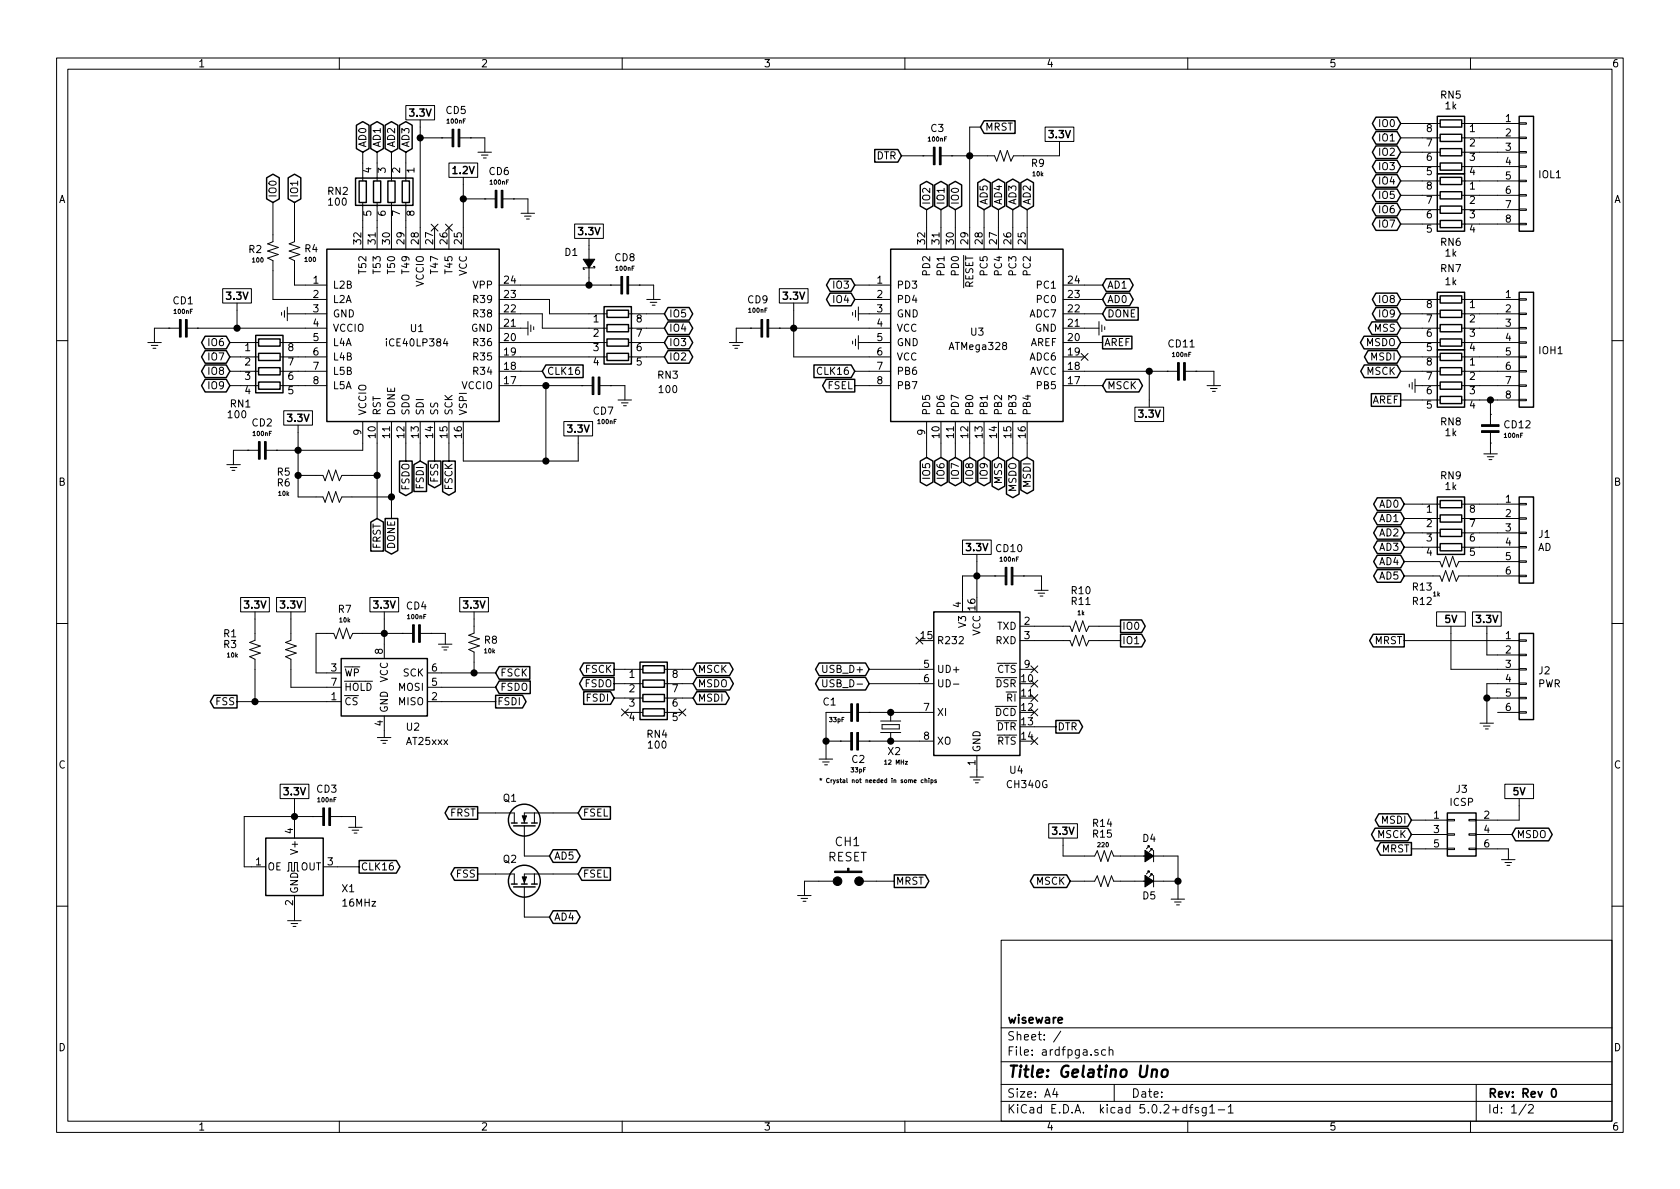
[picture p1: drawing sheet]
<svg xmlns="http://www.w3.org/2000/svg" width="297mm" height="210mm" viewBox="0 0 297 210" stroke-linecap="round" stroke-linejoin="round" font-family="sans-serif">
<g fill="none" stroke="#000" stroke-width=".18">
<path d="M10 10.3h277v189.9h-277zM12 12.2h273v186.1h-273zM60 10.3v1.9M71.8 18.7h5v2.5h-5zM110 10.3v1.9M160 10.3v1.9M210 10.3v1.9M260 10.3v1.9M48.3 35.8v6.9l-1 .4 1.9 .7-1.9 .6 1.9 .6-1.9 .6 1 .5v6.9h9.5M52.1 35.8v6.9l-1 .4 1.9 .7-1.9 .6 1.9 .6-1.9 .6 1 .5v4.3h5.7M64.1 26.9v5.1M64.1 35.8v8.3"/>
<path d="M66.7 26.9v5.1M66.7 35.8v8.3M69.2 26.9v5.1M69.2 35.8v8.3M71.8 26.9v5.1M71.8 35.8v8.3M74.3 21.2v22.9M74.3 24.4h5.7M76.2 39.6l1.2 1.3M77.4 39.6l-1.2 1.3M78.1 24.4h.1M78.8 39.6l1.2 1.3"/>
<path d="M79.4 28.8h5.1v2.6h-5.1zM80 39.6l-1.2 1.3M81.3 24.4h4.4v2.5M81.9 31.4v12.7M81.9 35.2h5.7M83.2 24.4h.1M84.5 26.9h2.4M85.1 27.4h1.2M85.5 27.9h.5M85.7 35.2h.1M88.9 35.2h4.4v2.5M90.8 35.2h.1"/>
<path d="M92.1 37.7h2.4M92.7 38.2h1.2M93.1 38.7h.5M101.6 39.6h5.1v2.6h-5.1zM159.4 27.6h5.7M163.2 27.6h.1M163.8 37.1v7M166.4 37.1v7M168.3 27.6h.1M168.9 37.1v7M173.4 22.5h-2v21.6M174 37.1v7"/>
<path d="M176.5 37.1v7M179.1 37.1v7M181.6 37.1v7M184.8 22.5h5.1v2.5h-5.1zM187.3 25v2.6h-8.1l-.5 .9-.6-1.9-.6 1.9-.6-1.9-.7 1.9-.4-.9h-9.4M247.6 24.4h7M247.6 26.9h7M247.6 21.8h7M247.6 29.5h7M247.6 32h7M247.6 34.5h7M247.6 37.1h7"/>
<path d="M247.6 39.6h7M258.4 24.4h10.2M258.4 26.9h10.2M258.4 21.8h10.2M258.4 29.5h10.2M258.4 32h10.2M258.4 34.5h10.2M258.4 37.1h10.2M258.4 39.6h10.2M268.6 39.5h1.3v.2h-1.3zM268.6 37h1.3v.2h-1.3zM268.6 34.4h1.3v.3h-1.3z"/>
<path d="M268.6 31.9h1.3v.2h-1.3zM268.6 29.3h1.3v.3h-1.3zM268.6 26.8h1.3v.2h-1.3zM268.6 24.3h1.3v.2h-1.3zM268.6 21.7h1.3v.3h-1.3zM29.8 58h.1M31.7 58h-4.4v2.6M33 58h24.8M34.9 58h.1M39.4 51h5v2.6h-5zM41.9 53.6v4.4M49.8 55.2v.5"/>
<path d="M50.3 54.9v1.2M50.8 55.5h7M50.8 54.3v2.4M76.8 40.3v3.8M78.7 59.9l-.3 .9h.8M79.4 40.3v3.8M88.3 50.4h21.6M88.3 53h8.9v2.5h10.1M88.3 58h5M88.3 55.5h7.6v2.5h11.4M93.3 56.9v2.4M93.9 57.5v1.1"/>
<path d="M94.4 57.8v.5M104.1 42.2v8.2M104.9 47.1h.3v.3h-2.1v.2h.3M107.9 50.4h.1M111.1 50.4h4.5v2.6M111.1 58h6.4M111.1 55.5h6.4M113 50.4h.1M114.4 53h2.3M115 53.5h1.1M115.3 54h.5M132.7 58h.1"/>
<path d="M134.6 58h-4.4v2.6M135.9 58h21.6M137.8 51h5.1v2.6h-5.1zM137.8 58h.1M140.3 53.6v9.5h17.2M150.7 55.2v.5M151.1 50.4h6.4M151.1 53h6.4M151.3 54.9v1.2M151.3 60v1.1M151.8 55.5h5.7M151.8 54.3v2.4"/>
<path d="M151.8 59.4v2.3M188 50.4h6.9M188 53h6.9M188 58h6.3M188 55.5h6.9M194.3 56.9v2.4M194.8 57.5v1.1M195.3 57.8v.5M247.6 53h7M247.6 58h7M247.6 55.5h7M258.4 53h10.2"/>
<path d="M258.4 58h10.2M258.4 55.5h10.2M268.6 57.9h1.3v.3h-1.3zM268.6 55.4h1.3v.2h-1.3zM268.6 52.8h1.3v.3h-1.3zM10 60.2h2M26.1 60.6h2.4M26.7 61.1h1.2M27.1 61.6h.5M40.6 68.2h5.1M40.6 65.7h5.1M40.6 63.1h5.1"/>
<path d="M40.6 60.6h5.1M43.8 79.6h.1M45.7 79.6h-4.4v2.6M48.9 79.6h.1M49.5 68.2h8.3M49.5 65.7h8.3M49.5 63.1h8.3M49.5 60.6h8.3M50.2 72.6h5v2.6h-5zM52.7 75.2v12.7h4.4l.4 .9 .6-1.9 .7 1.9 .6-1.9 .6 1.9 .5-.9h8.7M64.1 74.5v5.1h-17.1M66.7 74.5v17.2"/>
<path d="M69.2 74.5v17.2M71.8 74.5v7M74.3 74.5v7M76.8 74.5v7M79.4 74.5v7M81.9 74.5v7h20.3v-4.4M88.3 68.2h16.5M88.3 65.7h7.6M88.3 63.1h19M88.3 60.6h19M96.5 68.2v13.3M99.7 74.5h5.1v2.6h-5.1z"/>
<path d="M102.9 68.2h.1M106 68.2h4.5v2.5M107.9 68.2h.1M109.3 70.7h2.4M109.9 71.2h1.1M110.2 71.7h.5M111.1 63.1h6.4M111.1 60.6h6.4M129 60.6h2.3M129.6 61.1h1.1M129.9 61.6h.5M150.7 60.3v.5"/>
<path d="M151.1 68.2h6.4M151.1 65.7h6.4M151.8 60.6h5.7M163.8 74.5v6.4M166.4 74.5v6.4M168.9 74.5v6.4M171.4 74.5v6.4M174 74.5v6.4M176.5 74.5v6.4M179.1 74.5v6.4M181.6 74.5v6.4M188 68.2h6.9"/>
<path d="M188 65.7h20.3M188 63.1h3.8M188 60.6h6.9M191.2 62.5l1.2 1.2M192.4 62.5l-1.2 1.2M200.7 72h5v2.5h-5zM203.2 65.7v6.3M206.4 65.7h.1M209.5 65.7h5.1v2.5M211.5 65.7h.1M213.4 68.2h2.4M214 68.7h1.2"/>
<path d="M214.4 69.2h.5M247.6 65.7h7M247.6 63.1h7M247.6 60.6h7M247.6 70.7h7M249.2 67.9v.5M249.7 67.6v1.2M250.2 68.2h4.4M250.2 67v2.4M258.4 68.2h10.2M258.4 65.7h10.2M258.4 63.1h10.2"/>
<path d="M258.4 60.6h10.2M258.4 70.7h10.2M263.5 73.3h.1M263.5 78.4h.1M263.5 70.7v4.5M263.5 76.4v3.9M268.6 70.6h1.3v.3h-1.3zM268.6 68.1h1.3v.2h-1.3zM268.6 65.5h1.3v.3h-1.3zM268.6 63h1.3v.2h-1.3zM268.6 60.4h1.3v.3h-1.3zM285 60.2h2"/>
<path d="M40.1 82.2h2.4M40.7 82.7h1.2M41 83.2h.5M52.7 84.1h4.4l.4 .9 .6-1.9 .7 1.9 .6-1.9 .6 1.9 .5-.9h6.2M170.2 95.5h5.1v2.5h-5.1zM172.7 98v7.7M248.3 89.1h6.3M248.3 91.7h6.3M248.3 94.2h6.3M248.3 96.8h6.3M248.3 99.3h6.3l.4 .9 .6-1.8 .6 1.8 .6-1.8 .7 1.8 .4-.9h10.7M258.4 89.1h10.2"/>
<path d="M258.4 91.7h10.2M258.4 94.2h10.2M258.4 96.8h10.2M262.4 80.3h2.3M263 80.8h1.1M263.3 81.3h.5M268.6 99.2h1.3v.2h-1.3zM268.6 96.6h1.3v.3h-1.3zM268.6 94.1h1.3v.3h-1.3zM268.6 91.6h1.3v.2h-1.3zM268.6 89h1.3v.3h-1.3zM10 110.3h2"/>
<path d="M42.5 105.7h5.1v2.5h-5.1zM45.1 108.2v5l-1 .4 1.9 .6-1.9 .7 1.9 .6-1.9 .6 1 .5v7.5M48.9 105.7h5.1v2.5h-5.1zM51.4 108.2v5l-.9 .4 1.9 .6-1.9 .7 1.9 .6-1.9 .6 .9 .5v4.9h8.9M65.4 105.7h5.1v2.5h-5.1zM67.9 108.2v8.3M71.1 112h.1M73 112h-10.6l-.5 .9-.6-1.8-.6 1.8-.7-1.8-.6 1.8-.4-.9h-3.1v7h4.4M74.3 112h4.4v1.9M75.6 119h12M76.2 112h.1M77.5 113.9h2.4"/>
<path d="M78.1 114.4h1.2M78.5 114.9h.5M81.3 105.7h5.1v2.5h-5.1zM83.8 108.2v3.8l-.9 .3 1.9 .7-1.9 .6 1.9 .6-1.9 .7 .9 .4v3.7M108.6 118.4h5.1M117.5 118.4h5.1M153.7 118.4h11.4M162 112.7l1.2 1.2M163.2 112.7l-1.2 1.2M175.9 101.8h.1M177.8 101.8h-7.6v6.4M179.1 101.8h5v2.6"/>
<path d="M180.3 118.4h2.6M180.3 110.7h8.9l.4 1 .6-1.9 .6 1.9 .6-1.9 .7 1.9 .4-1h5.6M180.3 113.3h8.9l.4 .9 .6-1.9 .6 1.9 .6-1.9 .7 1.9 .4-.9h5.6M181 101.8h.1M182.3 117.7l1.2 1.3M182.9 104.4h2.4M183.5 117.7l-1.2 1.3M183.5 104.9h1.2M183.9 105.4h.5M248.3 113.3h20.3M248.3 101.8h6.3l.4 1 .6-1.9 .6 1.9 .6-1.9 .7 1.9 .4-1h10.7M254 108.2h5.1v2.5h-5.1z"/>
<path d="M256.5 110.7v7.7h12.1M260.3 108.2h5.1v2.5h-5.1zM262.9 110.7v5.1h5.7M268.6 101.7h1.3v.3h-1.3zM268.6 118.2h1.3v.3h-1.3zM268.6 115.7h1.3v.2h-1.3zM268.6 113.2h1.3v.2h-1.3zM285 110.3h2M41.9 124.1h18.4M49.5 138.7h5.1v2.5h-5.1zM66.7 130.4h2.4M67.3 130.9h1.2"/>
<path d="M67.7 131.4h.5M67.9 126.6v3.8M75.6 124.1h12M75.6 121.5h12M108.6 120.9h5.1M108.6 123.4h5.1M109.9 125.4l1.2 1.2M110.5 126h3.2M111.1 125.4l-1.2 1.2M117.5 120.9h5.1M117.5 123.4h5.1M117.5 126h3.1"/>
<path d="M120 125.4l1.3 1.2M121.3 125.4l-1.3 1.2M144.8 134.2h2.4M145.4 134.7h1.2M145.5 120.2v1l.2 .3 .4-.1 .1-.2v-1M145.8 135.2h.5M146 131.1h4.5M148.6 126h.1M148.6 131.1h.1M150.5 126h-4.5v8.2M151.8 126h13.3M151.8 131.1h13.3"/>
<path d="M153.7 126h.1M153.7 131.1h.1M153.7 120.9h11.4M155.7 129.5h3.6M155.7 127.5h3.6M156 128.1h3v.8h-3zM157.5 131.1h.1M157.5 126h.1M157.5 126v1.5M157.5 129.5v1.6M161.6 138.1h.4v-.2l-.4 .1 .1 .4h.3M163.2 137.9h-.2l-.1 .1v.4h.3"/>
<path d="M163.6 138l.3-.1v.5M163.6 137.6v.8M164.2 137.6v.1M164.2 137.9v.5M164.6 137.9h.2l.2 .1-.1 .4h-.3M164.6 137.9v.8M165.6 137.9l-.3 .1 .3 .2v.2h-.3M168.6 121h.9M171.5 137.4h2.4M172.1 137.9h1.2M172.5 138.4h.5M172.7 133.6v3.8"/>
<path d="M182.3 120.3l1.2 1.2M182.3 122.8l1.2 1.2M182.3 125.4l1.2 1.2M182.3 130.4l1.2 1.3M182.9 128.5h3.8M183.5 120.3l-1.2 1.2M183.5 122.8l-1.2 1.2M183.5 125.4l-1.2 1.2M183.5 130.4l-1.2 1.3M261.7 127.9h2.4M262.3 128.4h1.1M262.6 128.9h.5"/>
<path d="M262.9 123.4h5.7M264.8 126h3.8M266.1 138.7h5v2.5h-5zM268.6 125.9h1.3v.2h-1.3zM268.6 123.3h1.3v.3h-1.3zM268.6 120.8h1.3v.2h-1.3zM268.6 120.9h-5.7v7M50.8 154h.3v-1.5h.5v1.5h.5v-1.5h.5v1.5h.2M52.1 141.2v7M52.1 158.4v4.4M55.2 144.4h.1M57.1 144.4h-13.9v8.9h3.8"/>
<path d="M57.1 153.3h6.4M58.4 144.4h4.5v1.9M60.3 144.4h.1M61.6 146.3h2.4M62.3 146.8h1.1M62.6 147.3h.5M84.5 143.8h6.4v1.7M84.5 154.6h6.4v1.7M92.7 146v5.4h4.5M92.7 156.8v5.4h4.5M94.5 143.8v1.7M94.5 154.6v1.7"/>
<path d="M102.2 143.8h-9.5v1.7M102.2 154.6h-9.5v1.7M141 158.4h2.4M141.6 158.9h1.2M142 159.4h.5M147.3 155.8h-5.1v2.6M152.4 155.8h5.7M185.4 145.7h5.1v2.5h-5.1zM188 148.2v3.2h5.5l.5-1 .6 1.9 .6-1.9 .7 1.9 .6-1.9 .4 1h11.4v7.6M189.2 155.8h4.3l.5-.9 .6 1.9 .6-1.9 .7 1.9 .6-1.9 .4 .9h11.4M203.2 149.9v-.3h-.3h.3l-.5 .5M203.2 154.3v-.3h-.3h.3l-.5 .6"/>
<path d="M203.7 150.4v-.3h-.2h.2l-.5 .5M203.7 154.8v-.2h-.2h.2l-.5 .5M204 150.4v2M204 154.8v2M207.1 159h2.3M207.7 159.5h1.1M249.6 145h6.3M249.6 147.6h6.3M249.6 150.1h6.3M255.9 150h1.3v.2h-1.3zM255.9 147.4h1.3v.3h-1.3zM255.9 144.9h1.3v.3h-1.3z"/>
<path d="M259.7 150h1.3v.2h-1.3zM259.7 147.4h1.3v.3h-1.3zM259.7 144.9h1.3v.3h-1.3zM261 147.6h6.3M261 150.1h5.7v1.9M265.5 152h2.4M266.1 152.5h1.2M266.4 153h.6M268.6 141.2v3.8h-7.6M10 160.2h2M50.9 162.8h2.3M51.5 163.3h1.1"/>
<path d="M51.8 163.8h.5M177 166.3h108v32h-108zM208 160h.5M285 160.2h2M60 198.3v1.9M110 198.3v1.9M160 198.3v1.9M177 194.8h108M177 191.8h108M177 187.8h108M177 181.8h108M186.5 192.5l-.4 1h1"/>
<path d="M186.8 193v1M187.6 182.3l-1.3 2M194.1 185.7a.37 .37 0 0 0-.6 .1l.1 .2 .5 .2 .1 .1-.2 .3-.5-.1M195.5 185.7l-.5-.1-.2 .3v.6l.2 .1 .5-.1M196.1 185.7h.1a.37 .37 0 0 1 .6 .1v.8M196.1 185.1v1.5M197 191.8v3M210 198.3v1.9M210.3 195.8h.6M210.9 195.3l-.4 .2v1.3M211.9 195.9l-.4-.1-.2 .2 .1 .3 .5 .1v.3h-.6M213.3 195.8v1.2l-.3 .3h-.4"/>
<path d="M213.3 195.9l-.5-.1-.3 .3 .1 .6 .2 .1 .5-.1M213.9 195.8l.4-.5v1.5M213.9 196.8h.9M215.4 196.3h1.1M217.2 195.8l.4-.5v1.5M217.2 196.8h.8M260 198.3v1.9M261 191.8v6.5M269.8 195.2l-1.2 2M270.3 195.5l.2-.2h.3l.3 .5-.9 1h.9"/>
</g>
<path d="M274.5 192.6l.3-.1a.94 .94 0 0 1 0 1.5h-.1a1 1 0 0 1-.2-1.4z" fill="none" stroke="#000" stroke-width=".3"/>
<path d="M203.7 189.3a.5 .5 0 0 1 .9 .1l-.2 1M205.5 189.3a.53 .53 0 0 1 .6-.2 .53 .53 0 0 1 .4 .4l-.1 .6a.54 .54 0 0 1-.5 .4 .54 .54 0 0 1-.5-.4z" fill="none" stroke="#000" stroke-width=".41"/>
<g fill="none" stroke="#000" stroke-width=".25">
<path d="M47.1 31.4l1.2-.6 1.1 .6v3.8l-1.1 .6-1.2-.6zM51 31.4l1.1-.6 1.1 .6v3.8l-1.1 .6-1.1-.6zM62.9 31.5h10.1v4.8h-10.1zM63 22.1l1.1-.6 1.2 .6v4.2l-1.2 .6-1.1-.6zM63.5 32h1.3v3.8h-1.3zM65.6 22.1l1.1-.6 1.1 .6v4.2l-1.1 .6-1.1-.6zM66 32h1.3v3.8h-1.3zM68.1 22.1l1.1-.6 1.1 .6v4.2l-1.1 .6-1.1-.6zM68.6 32h1.2v3.8h-1.2zM70.6 22.1l1.2-.6 1.1 .6v4.2l-1.1 .6-1.2-.6zM71.1 32h1.3v3.8h-1.3zM154.7 26.4h4l.7 1.2-.7 1.1h-4z"/>
<path d="M162.7 32.7l1.1-.6 1.1 .6v3.7l-1.1 .7-1.1-.7zM165.3 32.7l1.1-.6 1.1 .6v3.7l-1.1 .7-1.1-.7zM167.8 32.7l1.1-.6 1.1 .6v3.7l-1.1 .7-1.1-.7zM172.9 32.3l1.1-.6 1.1 .6v4.1l-1.1 .7-1.1-.7zM174 21.4h5.5v2.2h-5.5l-.6-1.1zM175.4 32.3l1.1-.6 1.1 .6v4.1l-1.1 .7-1.1-.7zM178 32.3l1.1-.6 1.1 .6v4.1l-1.1 .7-1.1-.7zM180.5 32.3l1.1-.6 1.1 .6v4.1l-1.1 .7-1.1-.7zM243.3 20.7h3.7l.6 1.1-.6 1.2h-3.7l-.7-1.2zM243.3 23.3h3.7l.6 1.1-.6 1.1h-3.7l-.7-1.1zM243.3 25.8h3.7l.6 1.1-.6 1.1h-3.7l-.7-1.1zM243.3 28.3h3.7l.6 1.2-.6 1.1h-3.7l-.7-1.1z"/>
<path d="M243.3 30.9h3.7l.6 1.1-.6 1.1h-3.7l-.7-1.1zM243.3 33.4h3.7l.6 1.1-.6 1.2h-3.7l-.7-1.2zM243.3 36h3.7l.6 1.1-.6 1.1h-3.7l-.7-1.1zM243.3 38.5h3.7l.6 1.1-.6 1.1h-3.7l-.7-1.1zM254.1 20.6h4.9v10.1h-4.9zM254.1 30.7h4.9v10.2h-4.9zM254.6 21.2h3.8v1.3h-3.8zM254.6 23.7h3.8v1.3h-3.8zM254.6 26.3h3.8v1.3h-3.8zM254.6 28.8h3.8v1.3h-3.8zM254.6 31.4h3.8v1.2h-3.8zM254.6 33.9h3.8v1.3h-3.8z"/>
<path d="M254.6 36.4h3.8v1.3h-3.8zM254.6 39h3.8v1.3h-3.8zM268.6 20.6h2.5v20.3h-2.5zM36.3 59.5h3.7l.6 1.1-.6 1.1h-3.7l-.7-1.1zM45.2 59.3h4.8v10.2h-4.8zM45.7 59.9h3.8v1.3h-3.8zM57.8 44.1h30.5v30.4h-30.5zM106.8 54.2h4.8v10.2h-4.8zM107.3 54.9h3.8v1.2h-3.8zM107.3 57.4h3.8v1.3h-3.8zM107.3 59.9h3.8v1.3h-3.8zM118.1 59.5h3.7l.7 1.1-.7 1.1h-3.7l-.6-1.1z"/>
<path d="M118.1 56.9h3.7l.7 1.1-.7 1.2h-3.7l-.6-1.2zM118.1 54.4h3.7l.7 1.1-.7 1.1h-3.7l-.6-1.1zM146.8 49.3h3.7l.6 1.1-.6 1.1h-3.7l-.7-1.1zM146.8 51.8h3.7l.6 1.2-.6 1.1h-3.7l-.7-1.1zM157.5 44.1h30.5v30.4h-30.5zM194.9 59.5h5.2v2.2h-5.2zM195.6 51.8h4.1l.7 1.2-.7 1.1h-4.1l-.7-1.1zM195.6 49.3h4.1l.7 1.1-.7 1.1h-4.1l-.7-1.1zM195.6 54.4h5.6v2.2h-5.6l-.7-1.1zM241.2 59.5h5.8l.6 1.1-.6 1.1h-5.8l-.7-1.1zM242.6 56.9h4.4l.6 1.1-.6 1.2h-4.4l-.7-1.2zM243.3 51.8h3.7l.6 1.2-.6 1.1h-3.7l-.7-1.1z"/>
<path d="M243.3 54.4h3.7l.6 1.1-.6 1.1h-3.7l-.7-1.1zM254.1 51.7h4.9v10.1h-4.9zM254.6 52.3h3.8v1.3h-3.8zM254.6 54.9h3.8v1.2h-3.8zM254.6 57.4h3.8v1.3h-3.8zM254.6 59.9h3.8v1.3h-3.8zM268.6 51.7h2.5v20.3h-2.5zM36.3 62h3.7l.6 1.1-.6 1.1h-3.7l-.7-1.1zM36.3 64.5h3.7l.6 1.2-.6 1.1h-3.7l-.7-1.1zM36.3 67.1h3.7l.6 1.1-.6 1.1h-3.7l-.7-1.1zM45.7 62.5h3.8v1.2h-3.8zM45.7 65h3.8v1.3h-3.8z"/>
<path d="M45.7 67.6h3.8v1.2h-3.8zM96.5 64.5h6.6v2.3h-6.6l-.6-1.1zM107.3 62.5h3.8v1.2h-3.8zM118.1 62h3.7l.7 1.1-.7 1.1h-3.7l-.6-1.1zM143.9 64.5h6.6l.6 1.2-.6 1.1h-6.6zM146.1 67.1h5v2.2h-5l-.7-1.1zM195.6 67.1h5.8l.6 1.1-.6 1.1h-5.8l-.7-1.1zM241.2 64.5h5.8l.6 1.2-.6 1.1h-5.8l-.6-1.1zM241.9 62h5.1l.6 1.1-.6 1.1h-5.1l-.7-1.1zM242.5 69.6h5.1v2.3h-5.1zM254.1 61.8h4.9v10.2h-4.9zM254.6 62.5h3.8v1.2h-3.8z"/>
<path d="M254.6 65h3.8v1.3h-3.8zM254.6 67.6h3.8v1.2h-3.8zM254.6 70.1h3.8v1.3h-3.8zM65.6 92.3l1.1-.6 1.1 .6v5.2h-2.2zM68.1 91.7h2.2v5.7l-1.1 .6-1.1-.6zM70.6 81.5h2.3v5.5l-1.1 .6-1.2-.6zM73.2 82.2l1.1-.7 1.1 .7v4.7h-2.2zM75.7 81.5h2.3v4.1l-1.2 .7-1.1-.7zM78.3 81.5h2.2v5.4l-1.1 .7-1.1-.7zM162.7 81.5l1.1-.6 1.1 .6v3.8l-1.1 .6-1.1-.6zM165.3 81.5l1.1-.6 1.1 .6v3.8l-1.1 .6-1.1-.6zM167.8 81.5l1.1-.6 1.1 .6v3.8l-1.1 .6-1.1-.6z"/>
<path d="M170.3 81.5l1.1-.6 1.2 .6v3.8l-1.2 .6-1.1-.6zM172.9 81.5l1.1-.6 1.1 .6v3.8l-1.1 .6-1.1-.6zM175.4 81.5l1.1-.6 1.1 .6v4.5l-1.1 .6-1.1-.6zM178 81.5l1.1-.6 1.1 .6v5.9l-1.1 .6-1.1-.6zM180.5 81.5l1.1-.6 1.1 .6v5.2l-1.1 .6-1.1-.6zM243.5 88h4.1l.7 1.1-.7 1.2h-4.1l-.6-1.2zM243.5 90.6h4.1l.7 1.1-.7 1.1h-4.1l-.6-1.1zM243.5 93.1h4.1l.7 1.1-.7 1.1h-4.1l-.6-1.1zM243.5 95.7h4.1l.7 1.1-.7 1.1h-4.1l-.6-1.1zM243.5 98.2h4.1l.7 1.1-.7 1.1h-4.1l-.6-1.1zM254.1 87.9h4.9v10.1h-4.9zM254.6 88.5h3.8v1.3h-3.8z"/>
<path d="M254.6 91.1h3.8v1.2h-3.8zM254.6 93.6h3.8v1.3h-3.8zM254.6 96.1h3.8v1.3h-3.8zM268.6 87.9h2.5v15.2h-2.5zM60.3 116.5h15.3v10.1h-15.3zM88.3 117.9h5.4v2.2h-5.4l-.7-1.1zM103.1 119.8h5.5v2.2h-5.5l-.6-1.1zM103.2 117.2h5.4v2.3h-5.4l-.7-1.1zM113.2 117.1h4.8v10.1h-4.8zM113.7 117.7h3.8v1.3h-3.8zM123.2 117.2h5.8l.6 1.2-.6 1.1h-5.8l-.6-1.1zM123.2 119.8h5.8l.7 1.1-.7 1.1h-5.8l-.6-1.1z"/>
<path d="M144.8 117.2h8.2l.7 1.2-.7 1.1h-8.2l-.6-1.1zM144.8 119.8h8.2l.7 1.1-.7 1.1h-8.2l-.6-1.1zM165.1 108.2h15.2v25.4h-15.2zM198.1 109.6h3.8l.6 1.1-.6 1.2h-3.8zM198.1 112.2h3.8l.6 1.1-.6 1.1h-3.8zM242.8 112.2h5.5v2.2h-5.5l-.6-1.1zM243.5 100.7h4.1l.7 1.1-.7 1.2h-4.1l-.6-1.2zM268.6 112h2.5v15.2h-2.5zM37.8 123h4.1v2.2h-4.1l-.6-1.1zM87.6 123h4.8l.6 1.1-.6 1.1h-4.8zM88.3 120.4h5.5v2.3h-5.5l-.7-1.2zM103.2 122.3h4.7l.7 1.1-.7 1.2h-4.7z"/>
<path d="M113.7 120.3h3.8v1.2h-3.8zM113.7 122.8h3.8v1.3h-3.8zM113.7 125.3h3.8v1.3h-3.8zM123.2 122.3h5.1l.7 1.1-.7 1.2h-5.1l-.6-1.2zM186.7 127.4h4.1l.6 1.1-.6 1.1h-4.1zM47 148.2h10.1v10.2h-10.1zM63.5 152.2h6.6l.6 1.1-.6 1.1h-6.6zM79.3 142.6h5.2v2.3h-5.2l-.6-1.1zM80.4 153.4h4.1v2.3h-4.1l-.7-1.1zM90.4 145.5h1M90.4 156.3h1M90.8 146h3.8"/>
<path d="M90.8 156.8h3.8M92.2 145.5h1M92.2 156.3h1M94 145.5h1M94 156.3h1M97.8 150.3h4.1l.7 1.1-.7 1.1h-4.1l-.6-1.1zM102.9 142.6h5v2.3h-5l-.7-1.1zM102.9 153.4h5v2.3h-5l-.7-1.1zM158.1 154.7h5.5l.6 1.1-.6 1.1h-5.5zM182.8 154.7h5.8l.6 1.1-.6 1.1h-5.8l-.6-1.1zM243.1 146.5h5.8l.7 1.1-.7 1.1h-5.8l-.6-1.1zM243.8 143.9h5.1l.7 1.1-.7 1.1h-5.1l-.6-1.1z"/>
<path d="M244.1 149h5.5v2.2h-5.5l-.7-1.1zM255.9 143.8h5.1v7.6h-5.1zM268 146.5h5.8l.6 1.1-.6 1.1h-5.8l-.7-1.1zM97.8 161.1h4.1l.7 1.1-.7 1.1h-4.1l-.6-1.1z"/>
<circle cx="92.7" cy="145" r="2.82"/>
<circle cx="92.7" cy="155.8" r="2.82"/>
</g>
<g fill="#000" stroke="#000" stroke-width=".18">
<path d="M79.9 22.9h.3v3.1h-.3zM81 22.9h.3v3.1h-.3zM87.6 33.6h.3v3.1h-.3zM88.6 33.6h.3v3.1h-.3zM165 26h.3v3.1h-.3zM166.1 26h.3v3.1h-.3zM31.7 56.5h.3v3.1h-.3zM32.8 56.5h.3v3.1h-.3zM103.1 45.8h2.1l-1.1 1.6zM109.8 48.9h.3v3.1h-.3zM110.8 48.9h.4v3.1h-.4zM134.5 56.5h.3v3.1h-.3z"/>
<path d="M135.6 56.5h.3v3.1h-.3zM45.7 78.1h.3v3.1h-.3zM46.8 78.1h.3v3.1h-.3zM104.7 66.7h.3v3.1h-.3zM105.8 66.7h.3v3.1h-.3zM208.2 64.1h.3v3.1h-.3zM209.3 64.1h.3v3.1h-.3zM262 75.1h3v.3h-3zM262 76.2h3v.3h-3zM72.9 110.5h.4v3.1h-.4zM74 110.5h.3v3.1h-.3zM177.7 100.3h.3v3.1h-.3z"/>
<path d="M178.8 100.3h.3v3.1h-.3zM150.4 124.5h.3v3.1h-.3zM150.4 129.5h.3v3.1h-.3zM151.5 124.5h.3v3.1h-.3zM151.5 129.5h.3v3.1h-.3zM57.1 142.9h.3v3.1h-.3zM58.1 142.9h.3v3.1h-.3zM92.3 144.3h.8l-.4 1zM92.3 155.1h.8l-.4 1zM147.6 154h4.8v.3h-4.8zM149.9 153.5h.2v.5h-.2zM202.4 150.4l1.6 1-1.6 1z"/>
<path d="M202.4 154.8l1.6 1-1.6 1z"/>
<circle cx="148.1" cy="155.8" r=".76"/>
<circle cx="151.9" cy="155.8" r=".76"/>
</g>
<g fill="#000" stroke="#000" stroke-width=".25">
<circle cx="74.3" cy="24.4" r=".51"/>
<circle cx="81.9" cy="35.2" r=".51"/>
<circle cx="171.5" cy="27.6" r=".51"/>
<circle cx="41.9" cy="58" r=".51"/>
<circle cx="104.1" cy="50.4" r=".51"/>
<circle cx="140.3" cy="58" r=".51"/>
<circle cx="52.7" cy="79.6" r=".51"/>
<circle cx="96.5" cy="68.2" r=".51"/>
<circle cx="203.2" cy="65.7" r=".51"/>
<circle cx="263.5" cy="70.7" r=".51"/>
<circle cx="52.7" cy="84.1" r=".51"/>
<circle cx="66.7" cy="84.1" r=".51"/>
<circle cx="69.2" cy="87.9" r=".51"/>
<circle cx="96.5" cy="81.5" r=".51"/>
<circle cx="67.9" cy="112" r=".51"/>
<circle cx="83.8" cy="119" r=".51"/>
<circle cx="172.7" cy="101.8" r=".51"/>
<circle cx="45.1" cy="124.1" r=".51"/>
<circle cx="146.1" cy="131.1" r=".51"/>
<circle cx="157.5" cy="126" r=".51"/>
<circle cx="157.5" cy="131.1" r=".51"/>
<circle cx="262.9" cy="123.4" r=".51"/>
<circle cx="52.1" cy="144.4" r=".51"/>
<circle cx="208.3" cy="155.8" r=".51"/>
</g>
<text font-size="2.8" x="178" y="190.5">Title: Gelatino Uno</text>
<g font-size="2.1">
<text x="147.8" y="149.6">CH1</text>
<text x="146.3" y="152.3">RESET</text>
<text x="178" y="184">Sheet: /</text>
<text x="178" y="181">wiseware</text>
<text x="178" y="186.7">File: ardfpga.sch</text>
<text x="178" y="196.9">KiCad E.D.A. kicad 5.0.2+dfsg1-1</text>
<text x="178" y="194.1">Size: A4</text>
<text x="200" y="194.1">Date:</text>
<text x="263" y="194.1">Rev: Rev 0</text>
<text x="263" y="196.9">Id: 1/2</text>
</g>
<g font-size="1.8">
<text x="35" y="11.9">1</text>
<text x="85" y="11.9">2</text>
<text x="135" y="11.9">3</text>
<text x="185" y="11.9">4</text>
<text x="235" y="11.9">5</text>
<text x="285" y="11.9">6</text>
<text x="254.8" y="17.4">RN5</text>
<text x="72.5" y="20.6">3.3V</text>
<text x="78.9" y="20.2">CD5</text>
<text x="164.6" y="23.3">C3</text>
<text x="174.1" y="23.1">MRST</text>
<text x="244" y="22.5">IO0</text>
<text x="252.2" y="23.4">8</text>
<text x="255.6" y="19.3">1k</text>
<text x="259.9" y="23.4">1</text>
<text x="266.2" y="21.6">1</text>
<text x="64.8" y="26.1" transform="rotate(-90 64.8 26.1)">AD0</text>
<text x="67.3" y="26.1" transform="rotate(-90 67.3 26.1)">AD1</text>
<text x="69.8" y="26.1" transform="rotate(-90 69.8 26.1)">AD2</text>
<text x="72.4" y="26.1" transform="rotate(-90 72.4 26.1)">AD3</text>
<text x="155" y="28.2">DTR</text>
<text x="182.4" y="29.5">R9</text>
<text x="185.5" y="24.4">3.3V</text>
<text x="244" y="25">IO1</text>
<text x="244" y="27.6">IO2</text>
<text x="252.2" y="28.4">6</text>
<text x="252.2" y="25.9">7</text>
<text x="259.9" y="25.9">2</text>
<text x="259.9" y="28.4">3</text>
<text x="266.2" y="24.1">2</text>
<text x="266.2" y="26.7">3</text>
<text x="266.2" y="29.2">4</text>
<text x="10.4" y="35.9">A</text>
<text x="48.9" y="35" transform="rotate(-90 48.9 35)">IO0</text>
<text x="52.7" y="35" transform="rotate(-90 52.7 35)">IO1</text>
<text x="58" y="34.5">RN2</text>
<text x="65.7" y="30.6" transform="rotate(-90 65.7 30.6)">4</text>
<text x="68.2" y="30.6" transform="rotate(-90 68.2 30.6)">3</text>
<text x="70.7" y="30.6" transform="rotate(-90 70.7 30.6)">2</text>
<text x="73.3" y="30.6" transform="rotate(-90 73.3 30.6)">1</text>
<text x="80.1" y="30.8">1.2V</text>
<text x="86.5" y="31">CD6</text>
<text x="244" y="30.1">IO3</text>
<text x="244" y="32.6">IO4</text>
<text x="244" y="35.2">IO5</text>
<text x="252.2" y="31">5</text>
<text x="252.2" y="33.5">8</text>
<text x="259.9" y="31">4</text>
<text x="259.9" y="33.5">1</text>
<text x="266.2" y="31.7">5</text>
<text x="266.2" y="34.3">6</text>
<text x="272.1" y="31.5">IOL1</text>
<text x="285.4" y="35.9">A</text>
<text x="58.2" y="36.4">100</text>
<text x="65.7" y="38.2" transform="rotate(-90 65.7 38.2)">5</text>
<text x="68.2" y="38.2" transform="rotate(-90 68.2 38.2)">6</text>
<text x="70.7" y="38.2" transform="rotate(-90 70.7 38.2)">7</text>
<text x="73.3" y="38.2" transform="rotate(-90 73.3 38.2)">8</text>
<text x="102.3" y="41.6">3.3V</text>
<text x="164.5" y="36.3" transform="rotate(-90 164.5 36.3)">IO2</text>
<text x="167" y="36.3" transform="rotate(-90 167 36.3)">IO1</text>
<text x="169.5" y="36.3" transform="rotate(-90 169.5 36.3)">IO0</text>
<text x="174.6" y="36.3" transform="rotate(-90 174.6 36.3)">AD5</text>
<text x="177.2" y="36.3" transform="rotate(-90 177.2 36.3)">AD4</text>
<text x="179.7" y="36.3" transform="rotate(-90 179.7 36.3)">AD3</text>
<text x="182.2" y="36.3" transform="rotate(-90 182.2 36.3)">AD2</text>
<text x="244" y="37.7">IO6</text>
<text x="244" y="40.3">IO7</text>
<text x="252.2" y="41.1">5</text>
<text x="252.2" y="38.6">6</text>
<text x="252.2" y="36.1">7</text>
<text x="259.9" y="36.1">2</text>
<text x="259.9" y="38.6">3</text>
<text x="259.9" y="41.1">4</text>
<text x="266.2" y="36.8">7</text>
<text x="266.2" y="39.4">8</text>
<text x="44" y="44.7">R2</text>
<text x="53.9" y="44.6">R4</text>
<text x="63.9" y="43.1" transform="rotate(-90 63.9 43.1)">32</text>
<text x="66.4" y="43.1" transform="rotate(-90 66.4 43.1)">31</text>
<text x="69" y="43.1" transform="rotate(-90 69 43.1)">30</text>
<text x="71.5" y="43.1" transform="rotate(-90 71.5 43.1)">29</text>
<text x="74" y="43.1" transform="rotate(-90 74 43.1)">28</text>
<text x="76.6" y="43.1" transform="rotate(-90 76.6 43.1)">27</text>
<text x="79.1" y="43.1" transform="rotate(-90 79.1 43.1)">26</text>
<text x="81.7" y="43.1" transform="rotate(-90 81.7 43.1)">25</text>
<text x="99.9" y="45.3">D1</text>
<text x="108.7" y="46.2">CD8</text>
<text x="163.6" y="43.1" transform="rotate(-90 163.6 43.1)">32</text>
<text x="166.1" y="43.1" transform="rotate(-90 166.1 43.1)">31</text>
<text x="168.7" y="43.1" transform="rotate(-90 168.7 43.1)">30</text>
<text x="171.2" y="43.1" transform="rotate(-90 171.2 43.1)">29</text>
<text x="173.7" y="43.1" transform="rotate(-90 173.7 43.1)">28</text>
<text x="176.3" y="43.1" transform="rotate(-90 176.3 43.1)">27</text>
<text x="178.8" y="43.1" transform="rotate(-90 178.8 43.1)">26</text>
<text x="181.4" y="43.1" transform="rotate(-90 181.4 43.1)">25</text>
<text x="254.8" y="43.5">RN6</text>
<text x="255.6" y="45.4">1k</text>
<text x="30.6" y="53.8">CD1</text>
<text x="40.1" y="53">3.3V</text>
<text x="55.4" y="50.2">1</text>
<text x="55.4" y="52.7">2</text>
<text x="58.8" y="51">L2B</text>
<text x="58.8" y="53.6">L2A</text>
<text x="64.8" y="48.1" transform="rotate(-90 64.8 48.1)">T52</text>
<text x="67.3" y="48.1" transform="rotate(-90 67.3 48.1)">T53</text>
<text x="69.8" y="48.1" transform="rotate(-90 69.8 48.1)">T50</text>
<text x="72.4" y="48.1" transform="rotate(-90 72.4 48.1)">T49</text>
<text x="74.9" y="50.7" transform="rotate(-90 74.9 50.7)">VCCIO</text>
<text x="77.5" y="48.1" transform="rotate(-90 77.5 48.1)">T47</text>
<text x="80" y="48.1" transform="rotate(-90 80 48.1)">T45</text>
<text x="82.5" y="48.8" transform="rotate(-90 82.5 48.8)">VCC</text>
<text x="83.7" y="51">VPP</text>
<text x="84" y="53.6">R39</text>
<text x="89.2" y="52.7">23</text>
<text x="89.2" y="50.2">24</text>
<text x="132.2" y="53.6">CD9</text>
<text x="138.5" y="53">3.3V</text>
<text x="147.5" y="51">IO3</text>
<text x="147.5" y="53.6">IO4</text>
<text x="155.1" y="50.2">1</text>
<text x="155.1" y="52.7">2</text>
<text x="158.5" y="51">PD3</text>
<text x="158.5" y="53.6">PD4</text>
<text x="164.5" y="48.5" transform="rotate(-90 164.5 48.5)">PD2</text>
<text x="167" y="48.5" transform="rotate(-90 167 48.5)">PD1</text>
<text x="169.5" y="48.5" transform="rotate(-90 169.5 48.5)">PD0</text>
<text x="172.1" y="51" transform="rotate(-90 172.1 51)">RESET</text>
<text x="174.6" y="48.5" transform="rotate(-90 174.6 48.5)">PC5</text>
<text x="177.2" y="48.5" transform="rotate(-90 177.2 48.5)">PC4</text>
<text x="179.7" y="48.5" transform="rotate(-90 179.7 48.5)">PC3</text>
<text x="182.2" y="48.5" transform="rotate(-90 182.2 48.5)">PC2</text>
<text x="183.5" y="53.6">PC0</text>
<text x="183.5" y="51">PC1</text>
<text x="188.9" y="52.7">23</text>
<text x="188.9" y="50.2">24</text>
<text x="195.7" y="53.6">AD0</text>
<text x="195.7" y="51">AD1</text>
<text x="244" y="53.6">IO8</text>
<text x="254.8" y="48.1">RN7</text>
<text x="255.6" y="50.4">1k</text>
<text x="266.2" y="52.7">1</text>
<text x="55.4" y="55.2">3</text>
<text x="55.4" y="57.8">4</text>
<text x="58.8" y="56.1">GND</text>
<text x="58.8" y="58.7">VCCIO</text>
<text x="72.6" y="58.7">U1</text>
<text x="83.3" y="58.7">GND</text>
<text x="84" y="56.1">R38</text>
<text x="89.2" y="57.8">21</text>
<text x="89.2" y="55.2">22</text>
<text x="104.9" y="57">1</text>
<text x="104.9" y="59.6">2</text>
<text x="112.5" y="59.6">7</text>
<text x="112.5" y="57">8</text>
<text x="118.3" y="58.7">IO4</text>
<text x="118.3" y="56.1">IO5</text>
<text x="155.1" y="55.2">3</text>
<text x="155.1" y="57.8">4</text>
<text x="158.5" y="56.1">GND</text>
<text x="158.5" y="58.7">VCC</text>
<text x="171.7" y="59.4">U3</text>
<text x="182.1" y="56.1">ADC7</text>
<text x="183" y="58.7">GND</text>
<text x="188.9" y="57.8">21</text>
<text x="188.9" y="55.2">22</text>
<text x="195.7" y="56.1">DONE</text>
<text x="243" y="58.7">MSS</text>
<text x="244" y="56.1">IO9</text>
<text x="252.2" y="59.6">6</text>
<text x="252.2" y="57">7</text>
<text x="252.2" y="54.5">8</text>
<text x="259.9" y="54.5">1</text>
<text x="259.9" y="57">2</text>
<text x="259.9" y="59.6">3</text>
<text x="266.2" y="55.2">2</text>
<text x="266.2" y="57.8">3</text>
<text x="37" y="61.2">IO6</text>
<text x="37" y="63.7">IO7</text>
<text x="43.3" y="62.1">1</text>
<text x="43.3" y="64.6">2</text>
<text x="51" y="64.6">7</text>
<text x="51" y="62.1">8</text>
<text x="55.4" y="60.3">5</text>
<text x="55.4" y="62.9">6</text>
<text x="55.4" y="65.4">7</text>
<text x="58.8" y="61.2">L4A</text>
<text x="58.8" y="63.7">L4B</text>
<text x="68.7" y="61.3">iCE40LP384</text>
<text x="84" y="63.7">R35</text>
<text x="84" y="61.2">R36</text>
<text x="89.2" y="65.4">18</text>
<text x="89.2" y="62.9">19</text>
<text x="89.2" y="60.3">20</text>
<text x="104.9" y="62.1">3</text>
<text x="104.9" y="64.6">4</text>
<text x="112.5" y="64.6">5</text>
<text x="112.5" y="62.1">6</text>
<text x="118.3" y="63.7">IO2</text>
<text x="118.3" y="61.2">IO3</text>
<text x="155.1" y="60.3">5</text>
<text x="155.1" y="62.9">6</text>
<text x="155.1" y="65.4">7</text>
<text x="158.5" y="61.2">GND</text>
<text x="158.5" y="63.7">VCC</text>
<text x="168.1" y="61.9">ATMega328</text>
<text x="182.1" y="63.7">ADC6</text>
<text x="182.1" y="61.2">AREF</text>
<text x="188.9" y="65.4">18</text>
<text x="188.9" y="62.9">19</text>
<text x="188.9" y="60.3">20</text>
<text x="195.2" y="61.2">AREF</text>
<text x="206.7" y="61.4">CD11</text>
<text x="241.6" y="61.2">MSDO</text>
<text x="242.4" y="63.7">MSDI</text>
<text x="252.2" y="62.1">5</text>
<text x="252.2" y="64.6">8</text>
<text x="259.9" y="62.1">4</text>
<text x="259.9" y="64.6">1</text>
<text x="266.2" y="60.3">4</text>
<text x="266.2" y="62.9">5</text>
<text x="266.2" y="65.4">6</text>
<text x="272.2" y="62.6">IOH1</text>
<text x="37" y="66.3">IO8</text>
<text x="37" y="68.8">IO9</text>
<text x="43.3" y="67.2">3</text>
<text x="43.3" y="69.7">4</text>
<text x="51" y="69.7">5</text>
<text x="51" y="67.2">6</text>
<text x="55.4" y="67.9">8</text>
<text x="58.8" y="66.3">L5B</text>
<text x="58.8" y="68.8">L5A</text>
<text x="81.6" y="68.8">VCCIO</text>
<text x="84" y="66.3">R34</text>
<text x="89.2" y="67.9">17</text>
<text x="96.7" y="66.3">CLK16</text>
<text x="116.4" y="67">RN3</text>
<text x="116.6" y="69.5">100</text>
<text x="144.7" y="66.3">CLK16</text>
<text x="146.4" y="68.8">FSEL</text>
<text x="155.1" y="67.9">8</text>
<text x="158.5" y="66.3">PB6</text>
<text x="158.5" y="68.8">PB7</text>
<text x="181.9" y="66.3">AVCC</text>
<text x="183.5" y="68.8">PB5</text>
<text x="188.9" y="67.9">17</text>
<text x="195.7" y="68.8">MSCK</text>
<text x="241.7" y="66.3">MSCK</text>
<text x="242.6" y="71.4">AREF</text>
<text x="252.2" y="69.7">6</text>
<text x="252.2" y="67.2">7</text>
<text x="259.9" y="67.2">2</text>
<text x="259.9" y="69.7">3</text>
<text x="266.2" y="67.9">7</text>
<text x="266.2" y="70.5">8</text>
<text x="40.4" y="74">100</text>
<text x="40.8" y="72.1">RN1</text>
<text x="44.6" y="75.4">CD2</text>
<text x="50.9" y="74.6">3.3V</text>
<text x="63.9" y="76.9" transform="rotate(-90 63.9 76.9)">9</text>
<text x="64.8" y="73.5" transform="rotate(-90 64.8 73.5)">VCCIO</text>
<text x="66.4" y="77.4" transform="rotate(-90 66.4 77.4)">10</text>
<text x="67.3" y="73.5" transform="rotate(-90 67.3 73.5)">RST</text>
<text x="69" y="77.4" transform="rotate(-90 69 77.4)">11</text>
<text x="69.8" y="73.5" transform="rotate(-90 69.8 73.5)">DONE</text>
<text x="71.5" y="77.4" transform="rotate(-90 71.5 77.4)">12</text>
<text x="72.4" y="73.5" transform="rotate(-90 72.4 73.5)">SDO</text>
<text x="74" y="77.4" transform="rotate(-90 74 77.4)">13</text>
<text x="74.9" y="73.5" transform="rotate(-90 74.9 73.5)">SDI</text>
<text x="76.6" y="77.4" transform="rotate(-90 76.6 77.4)">14</text>
<text x="77.5" y="73.5" transform="rotate(-90 77.5 73.5)">SS</text>
<text x="79.1" y="77.4" transform="rotate(-90 79.1 77.4)">15</text>
<text x="80" y="73.5" transform="rotate(-90 80 73.5)">SCK</text>
<text x="81.7" y="77.4" transform="rotate(-90 81.7 77.4)">16</text>
<text x="82.5" y="73.5" transform="rotate(-90 82.5 73.5)">VSPI</text>
<text x="100.4" y="76.5">3.3V</text>
<text x="104.9" y="73.3">CD7</text>
<text x="163.6" y="76.9" transform="rotate(-90 163.6 76.9)">9</text>
<text x="164.5" y="73.5" transform="rotate(-90 164.5 73.5)">PD5</text>
<text x="166.1" y="77.4" transform="rotate(-90 166.1 77.4)">10</text>
<text x="167" y="73.5" transform="rotate(-90 167 73.5)">PD6</text>
<text x="168.7" y="77.4" transform="rotate(-90 168.7 77.4)">11</text>
<text x="169.5" y="73.5" transform="rotate(-90 169.5 73.5)">PD7</text>
<text x="171.2" y="77.4" transform="rotate(-90 171.2 77.4)">12</text>
<text x="172.1" y="73.5" transform="rotate(-90 172.1 73.5)">PB0</text>
<text x="173.7" y="77.4" transform="rotate(-90 173.7 77.4)">13</text>
<text x="174.6" y="73.5" transform="rotate(-90 174.6 73.5)">PB1</text>
<text x="176.3" y="77.4" transform="rotate(-90 176.3 77.4)">14</text>
<text x="177.2" y="73.5" transform="rotate(-90 177.2 73.5)">PB2</text>
<text x="178.8" y="77.4" transform="rotate(-90 178.8 77.4)">15</text>
<text x="179.7" y="73.5" transform="rotate(-90 179.7 73.5)">PB3</text>
<text x="181.4" y="77.4" transform="rotate(-90 181.4 77.4)">16</text>
<text x="182.2" y="73.5" transform="rotate(-90 182.2 73.5)">PB4</text>
<text x="201.4" y="73.9">3.3V</text>
<text x="252.2" y="72.3">5</text>
<text x="254.8" y="75.2">RN8</text>
<text x="255.6" y="77.1">1k</text>
<text x="259.9" y="72.3">4</text>
<text x="266" y="75.7">CD12</text>
<text x="10.4" y="85.9">B</text>
<text x="49" y="84.1">R5</text>
<text x="49" y="86">R6</text>
<text x="72.4" y="86.7" transform="rotate(-90 72.4 86.7)">FSDO</text>
<text x="74.9" y="86.4" transform="rotate(-90 74.9 86.4)">FSDI</text>
<text x="77.5" y="85.2" transform="rotate(-90 77.5 85.2)">FSS</text>
<text x="80" y="86.6" transform="rotate(-90 80 86.6)">FSCK</text>
<text x="164.5" y="84.5" transform="rotate(-90 164.5 84.5)">IO5</text>
<text x="167" y="84.5" transform="rotate(-90 167 84.5)">IO6</text>
<text x="169.5" y="84.5" transform="rotate(-90 169.5 84.5)">IO7</text>
<text x="172.1" y="84.5" transform="rotate(-90 172.1 84.5)">IO8</text>
<text x="174.6" y="84.5" transform="rotate(-90 174.6 84.5)">IO9</text>
<text x="177.2" y="85.5" transform="rotate(-90 177.2 85.5)">MSS</text>
<text x="179.7" y="87" transform="rotate(-90 179.7 87)">MSDO</text>
<text x="182.2" y="86.1" transform="rotate(-90 182.2 86.1)">MSDI</text>
<text x="244" y="89.8">AD0</text>
<text x="254.8" y="84.8">RN9</text>
<text x="255.6" y="86.7">1k</text>
<text x="266.2" y="88.9">1</text>
<text x="285.4" y="85.9">B</text>
<text x="244" y="92.3">AD1</text>
<text x="244" y="94.9">AD2</text>
<text x="252.2" y="90.7">1</text>
<text x="252.2" y="93.2">2</text>
<text x="252.2" y="95.8">3</text>
<text x="259.9" y="95.8">6</text>
<text x="259.9" y="93.2">7</text>
<text x="259.9" y="90.7">8</text>
<text x="266.2" y="91.4">2</text>
<text x="266.2" y="94">3</text>
<text x="272.1" y="95.1">J1</text>
<text x="67.3" y="97.1" transform="rotate(-90 67.3 97.1)">FRST</text>
<text x="69.8" y="97" transform="rotate(-90 69.8 97)">DONE</text>
<text x="170.9" y="97.5">3.3V</text>
<text x="176.2" y="97.6">CD10</text>
<text x="244" y="97.4">AD3</text>
<text x="244" y="99.9">AD4</text>
<text x="252.2" y="98.3">4</text>
<text x="259.9" y="98.3">5</text>
<text x="266.2" y="96.5">4</text>
<text x="266.2" y="99.1">5</text>
<text x="266.2" y="101.6">6</text>
<text x="271.9" y="97.4">AD</text>
<text x="43.3" y="107.6">3.3V</text>
<text x="49.6" y="107.6">3.3V</text>
<text x="66.1" y="107.6">3.3V</text>
<text x="71.9" y="107.8">CD4</text>
<text x="82" y="107.6">3.3V</text>
<text x="169.9" y="107.4" transform="rotate(-90 169.9 107.4)">4</text>
<text x="172.5" y="107.9" transform="rotate(-90 172.5 107.9)">16</text>
<text x="189.5" y="105.1">R10</text>
<text x="189.5" y="107">R11</text>
<text x="244" y="102.5">AD5</text>
<text x="249.8" y="107">R12</text>
<text x="249.8" y="104.4">R13</text>
<text x="39.6" y="112.7">R1</text>
<text x="59.8" y="108.4">R7</text>
<text x="85.7" y="113.8">R8</text>
<text x="162.9" y="113">15</text>
<text x="165.6" y="113.9">R232</text>
<text x="170.8" y="110.9" transform="rotate(-90 170.8 110.9)">V3</text>
<text x="173.4" y="112.4" transform="rotate(-90 173.4 112.4)">VCC</text>
<text x="176.1" y="113.9">RXD</text>
<text x="176.3" y="111.4">TXD</text>
<text x="181.1" y="110.5">2</text>
<text x="181.1" y="113">3</text>
<text x="198.4" y="111.4">IO0</text>
<text x="198.4" y="113.9">IO1</text>
<text x="243" y="113.9">MRST</text>
<text x="255.5" y="110.2">5V</text>
<text x="261.1" y="110.2">3.3V</text>
<text x="266.2" y="113">1</text>
<text x="39.6" y="114.6">R3</text>
<text x="58.6" y="118.7">3</text>
<text x="60.8" y="119.6">WP</text>
<text x="67.7" y="115.7" transform="rotate(-90 67.7 115.7)">8</text>
<text x="71.3" y="119.6">SCK</text>
<text x="76.4" y="118.7">6</text>
<text x="88.4" y="119.6">FSCK</text>
<text x="103.5" y="119">FSCK</text>
<text x="111.3" y="119.9">1</text>
<text x="118.9" y="119.9">8</text>
<text x="123.3" y="119">MSCK</text>
<text x="145.8" y="119">USB_D+</text>
<text x="163.3" y="118.1">5</text>
<text x="165.6" y="119">UD+</text>
<text x="176.3" y="119">CTS</text>
<text x="181.1" y="118.1">9</text>
<text x="266.2" y="115.6">2</text>
<text x="266.2" y="118.1">3</text>
<text x="272.1" y="119.2">J2</text>
<text x="38.2" y="124.7">FSS</text>
<text x="58.6" y="123.8">1</text>
<text x="58.6" y="121.3">7</text>
<text x="60.8" y="124.7">CS</text>
<text x="60.8" y="122.2">HOLD</text>
<text x="68.6" y="120.7" transform="rotate(-90 68.6 120.7)">VCC</text>
<text x="70.5" y="124.7">MISO</text>
<text x="70.5" y="122.2">MOSI</text>
<text x="76.4" y="123.8">2</text>
<text x="76.4" y="121.3">5</text>
<text x="87.9" y="124.7">FSDI</text>
<text x="88.4" y="122.2">FSDO</text>
<text x="103.4" y="121.5">FSDO</text>
<text x="103.8" y="124.1">FSDI</text>
<text x="111.3" y="122.4">2</text>
<text x="111.3" y="125">3</text>
<text x="118.9" y="125">6</text>
<text x="118.9" y="122.4">7</text>
<text x="123.3" y="124.1">MSDI</text>
<text x="123.3" y="121.5">MSDO</text>
<text x="145.6" y="124.8">C1</text>
<text x="146.3" y="121.5">USB_D-</text>
<text x="163.3" y="120.6">6</text>
<text x="163.3" y="125.7">7</text>
<text x="165.6" y="121.5">UD-</text>
<text x="176.1" y="121.5">DSR</text>
<text x="178.1" y="124.1">RI</text>
<text x="180.6" y="120.6">10</text>
<text x="180.6" y="123.2">11</text>
<text x="180.6" y="125.7">12</text>
<text x="266.2" y="120.6">4</text>
<text x="266.2" y="123.2">5</text>
<text x="266.2" y="125.7">6</text>
<text x="271.9" y="121.6">PWR</text>
<text x="67.7" y="128.4" transform="rotate(-90 67.7 128.4)">4</text>
<text x="68.6" y="126.1" transform="rotate(-90 68.6 126.1)">GND</text>
<text x="71.9" y="129.2">U2</text>
<text x="71.9" y="131.7">AT25xxx</text>
<text x="111.3" y="127.5">4</text>
<text x="114.5" y="130.5">RN4</text>
<text x="118.9" y="127.5">5</text>
<text x="163.3" y="130.8">8</text>
<text x="165.6" y="126.6">XI</text>
<text x="165.6" y="131.7">XO</text>
<text x="176" y="126.6">DCD</text>
<text x="176.2" y="129.2">DTR</text>
<text x="176.3" y="131.7">RTS</text>
<text x="180.6" y="128.3">13</text>
<text x="180.6" y="130.8">14</text>
<text x="186.9" y="129.2">DTR</text>
<text x="10.4" y="135.9">C</text>
<text x="114.7" y="132.4">100</text>
<text x="150.6" y="134.9">C2</text>
<text x="157" y="133.5">X2</text>
<text x="172.5" y="135.4" transform="rotate(-90 172.5 135.4)">1</text>
<text x="173.4" y="133.1" transform="rotate(-90 173.4 133.1)">GND</text>
<text x="178.6" y="136.8">U4</text>
<text x="285.4" y="135.9">C</text>
<text x="50.3" y="140.6">3.3V</text>
<text x="56" y="140.2">CD3</text>
<text x="89" y="141.8">Q1</text>
<text x="178.2" y="139.4">CH340G</text>
<text x="256.4" y="142.5">ICSP</text>
<text x="257.5" y="140.2">J3</text>
<text x="267.5" y="140.6">5V</text>
<text x="51.8" y="147.4" transform="rotate(-90 51.8 147.4)">4</text>
<text x="79.6" y="144.4">FRST</text>
<text x="103" y="144.4">FSEL</text>
<text x="186.2" y="147.6">3.3V</text>
<text x="193.3" y="146.2">R14</text>
<text x="193.3" y="148.1">R15</text>
<text x="202.1" y="148.9">D4</text>
<text x="243.6" y="148.2">MSCK</text>
<text x="244.3" y="145.7">MSDI</text>
<text x="253.5" y="144.8">1</text>
<text x="253.5" y="147.3">3</text>
<text x="253.5" y="149.9">5</text>
<text x="262.4" y="144.8">2</text>
<text x="262.4" y="147.3">4</text>
<text x="262.4" y="149.9">6</text>
<text x="268.1" y="148.2">MSDO</text>
<text x="45.2" y="153">1</text>
<text x="47.2" y="153.9">OE</text>
<text x="52.7" y="150.7" transform="rotate(-90 52.7 150.7)">V+</text>
<text x="53.2" y="153.9">OUT</text>
<text x="57.9" y="153">3</text>
<text x="63.8" y="153.9">CLK16</text>
<text x="80.8" y="155.2">FSS</text>
<text x="89" y="152.6">Q2</text>
<text x="97.9" y="152">AD5</text>
<text x="103" y="155.2">FSEL</text>
<text x="244.3" y="150.7">MRST</text>
<text x="51.8" y="160.1" transform="rotate(-90 51.8 160.1)">2</text>
<text x="52.7" y="158.1" transform="rotate(-90 52.7 158.1)">GND</text>
<text x="60.5" y="157.8">X1</text>
<text x="60.7" y="160.3">16MHz</text>
<text x="158.4" y="156.5">MRST</text>
<text x="183.2" y="156.5">MSCK</text>
<text x="202.1" y="159">D5</text>
<text x="97.9" y="162.8">AD4</text>
<text x="10.4" y="185.9">D</text>
<text x="285.4" y="185.9">D</text>
<text x="35" y="199.9">1</text>
<text x="85" y="199.9">2</text>
<text x="135" y="199.9">3</text>
<text x="185" y="199.9">4</text>
<text x="235" y="199.9">5</text>
<text x="285" y="199.9">6</text>
</g>
<g font-size="1.1">
<text x="79.1" y="21.8">100nF</text>
<text x="164.2" y="25">100nF</text>
<text x="86.7" y="32.6">100nF</text>
<text x="182.6" y="31.2">10k</text>
<text x="44.7" y="46.4">100</text>
<text x="54" y="46.3">100</text>
<text x="109" y="47.9">100nF</text>
<text x="30.9" y="55.5">100nF</text>
<text x="132.5" y="55.3">100nF</text>
<text x="207.4" y="63.1">100nF</text>
<text x="44.8" y="77.1">100nF</text>
<text x="105.8" y="75">100nF</text>
<text x="266.1" y="77.4">100nF</text>
<text x="49.3" y="87.7">10k</text>
<text x="176.9" y="99.3">100nF</text>
<text x="253.4" y="105.5">1k</text>
<text x="60.1" y="110.1">10k</text>
<text x="72.1" y="109.5">100nF</text>
<text x="190.6" y="108.8">1k</text>
<text x="40.2" y="116.3">10k</text>
<text x="85.7" y="115.5">10k</text>
<text x="146.7" y="127.7">33pF</text>
<text x="150.5" y="136.6">33pF</text>
<text x="156.6" y="135.2">12 MHz</text>
<text x="56.3" y="141.9">100nF</text>
<text x="144.8" y="138.4">* Crystal not needed in some chips</text>
<text x="194.2" y="149.8">220</text>
</g>
</svg>
